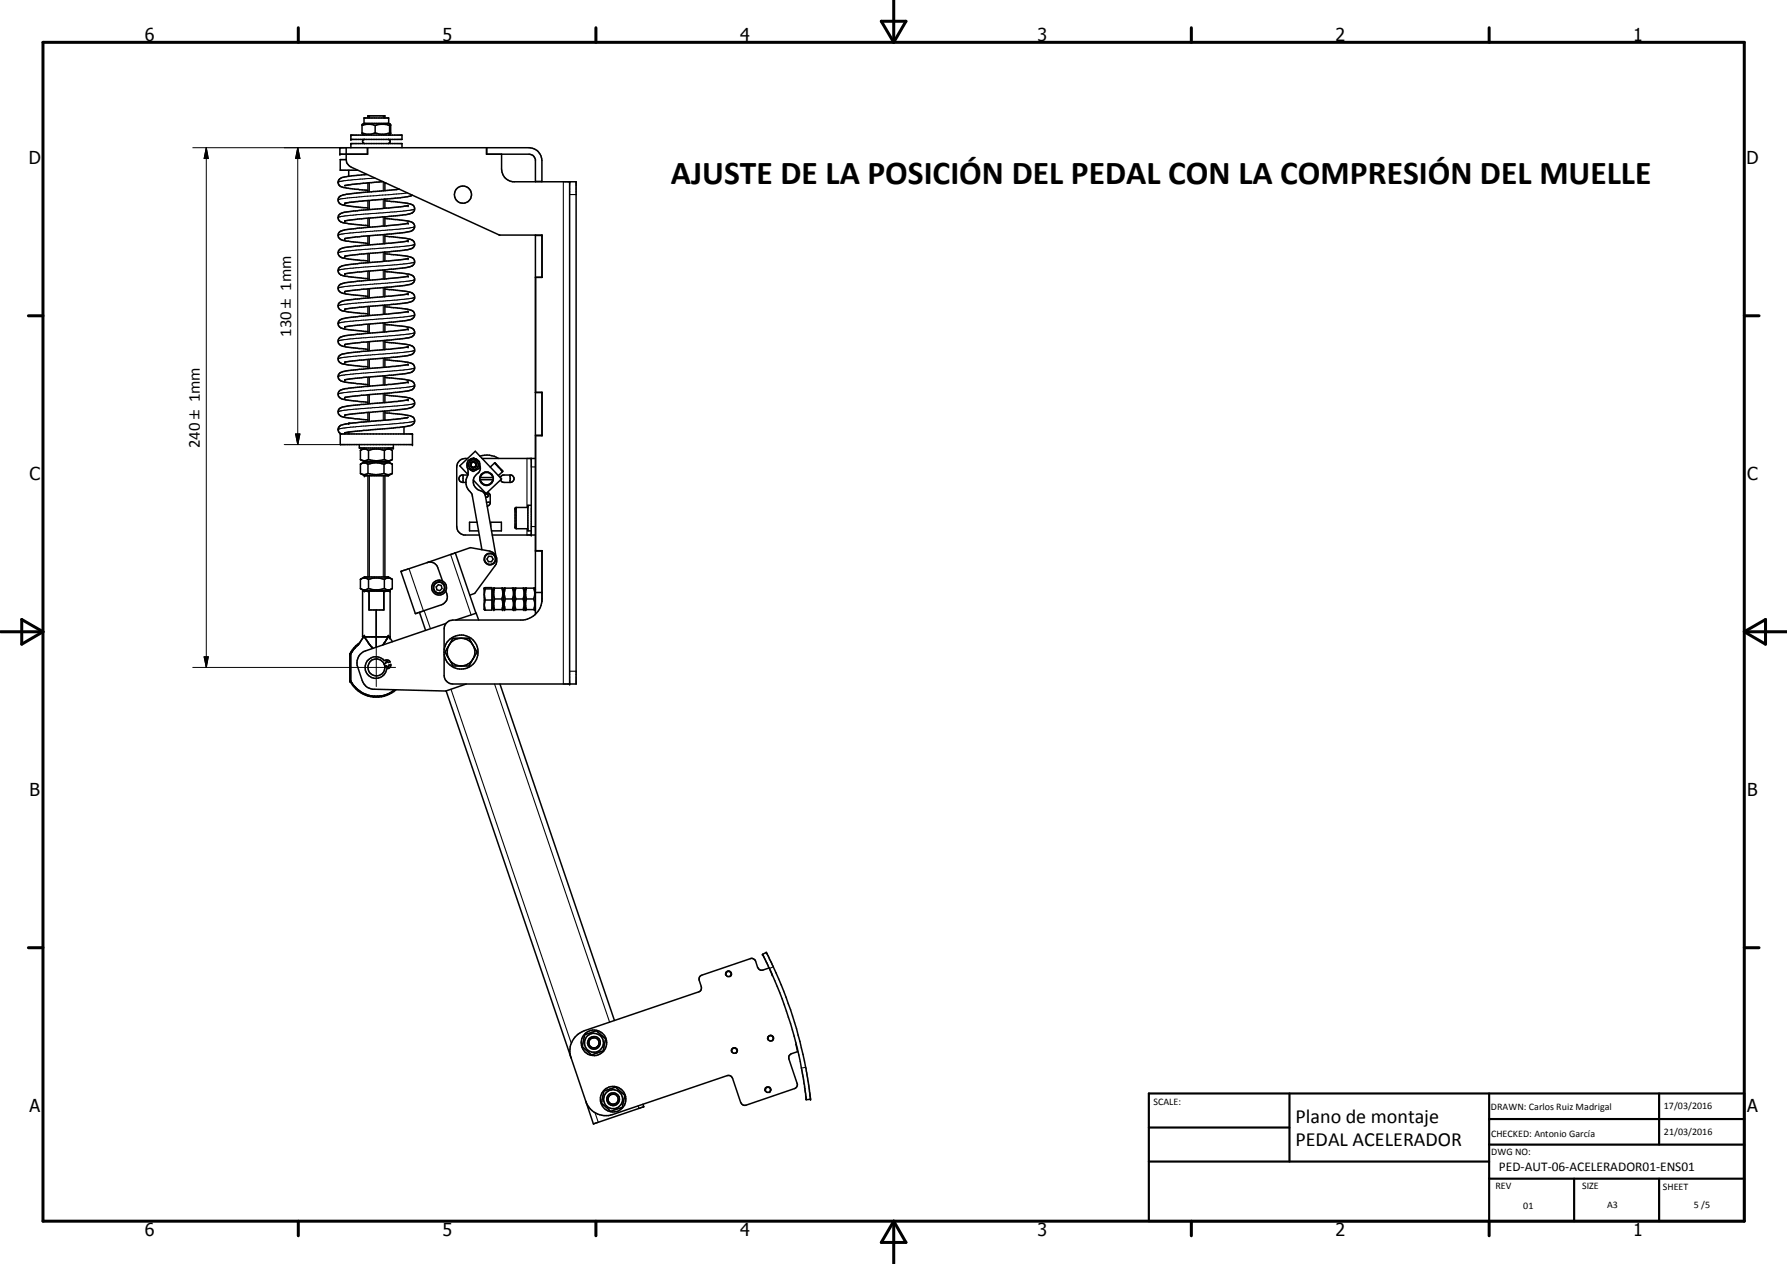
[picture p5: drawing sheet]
<svg xmlns="http://www.w3.org/2000/svg" width="420mm" height="297mm" viewBox="0 0 420 297" stroke-linecap="round" stroke-linejoin="round" font-family="sans-serif">
<g fill="none" stroke="#000" stroke-width=".35">
<path d="M81.4 34.7v2.8a1.9 1.9 0 0 0 1.2 1.8l34.8 15.9h10l.1 10h-1.6M81.4 37.5h-1.4v2.5h4.1M82.5 31.7h12v1.1h-12zM82.5 34.7v-1h12v1M85.1 31.2l.5 .5M85.1 29.5a4.6 4.6 0 0 1 3.1 0M85.1 31.2a4 4 0 0 0 3.1 0M85.1 29.5v1.7M85.2 29.2l-.1 .3M85.2 29.2h.1M85.5 32.8a.51 .51 0 0 0-.2 .5 .51 .51 0 0 0 .5 .4M85.6 29v-1.3h5.8v1.3"/>
<path d="M85.6 29h5.8M85.6 29l-.4 .2M86.4 34.7v1.5h-6.5v-1.5h44.5a3 3 0 0 1 3 3v5M86.5 27.7v-.5h4v.5M88.2 29.5a5.5 5.5 0 0 1 3.4 0M88.2 31.2a4.8 4.8 0 0 0 3.4 0M88.2 29.5v1.7M91.4 32.8a.5 .5 0 0 1 .3 .5 .5 .5 0 0 1-.4 .4M91.4 29l.4 .2M91.6 31.2l.2 .3M91.6 29.5v1.7M91.8 29.2l-.2 .3"/>
<path d="M91.8 29.2v2.3M91.8 31.5l-.4 .2M114.4 34.7v1.5h10l.9 .3 .6 1v5.2M114.5 34.7v1.5M117.9 36.2v3.6a3 3 0 0 0 2.7 2.9h14.9v118h-29a2.07 2.07 0 0 1-2.1-2v-4.9M82 40v1.4M86.3 41l-4.5 .4a2.25 2.25 0 0 0-2.2 1.1l-.1 .4 .2 .6a4.8 4.8 0 0 0 3.1 .9l3.7 .3M86.5 43v2.1M86.5 47.1v2.2M86.5 51.3v2.1M86.5 55.4v2.2M86.5 59.6v2.1"/>
<path d="M86.5 57.6l-4.9 .5a1.93 1.93 0 0 0-2.1 1.3 1.59 1.59 0 0 0 1.8 1.3l5.2 .6M86.5 53.4l-5.4 .6a1.39 1.39 0 0 0-1.5 1.8 3.4 3.4 0 0 0 2.7 1l4.2 .4M86.5 49.3l-3.8 .4a4 4 0 0 0-3.1 1 1.23 1.23 0 0 0 1.2 1.7l5.7 .6M90 42.7l-7 .6-1.9 .3M90.5 42.9v1.9M90.5 46.8v2.1M90.5 50.9v2.2M90.5 55.1v2.1M90.5 59.2v2.2M90.5 43.1h.4M90.5 47.2a26.1 26.1 0 0 1 6.6 1 1.28 1.28 0 0 1 .2 1.5 1.28 1.28 0 0 1-1.4 .6l-11.8 1.2-3 .4M90.5 51.4l3.8 .3a3.7 3.7 0 0 1 3.1 1.1 1.47 1.47 0 0 1-1.7 1.7l-3.7 .5-8.4 .7-2.5 .4"/>
<path d="M90.5 55.5l4.9 .5a2.18 2.18 0 0 1 2.1 1.1 1.61 1.61 0 0 1-1.8 1.6l-11.1 1-3.5 .5M90.5 59.6l5.2 .6a1.63 1.63 0 0 1 1.8 1.6 2.19 2.19 0 0 1-2.2 1.1l-11.2 1-3 .5M93.9 44.4l-12.9 1.4a1.24 1.24 0 0 0-1.5 1.1 1.24 1.24 0 0 0 1.3 1.3l5.7 .7M95.8 56.6l-3.9 .5-5.4 .5M95.8 56.6h.1M95.8 48.3l-9.3 1M95.8 48.3h.1M95.8 48.3h.2M96 56.6h-.2M96 52.5l-9.5 .9M96.9 45.8l-.5 .3-2.3 .4-10.4 .9-2.6 .4M125.9 55.2v89.2"/>
<path d="M125.9 42.6h1.5M125.9 55.3h1.5M133.9 42.7v118M86.5 63.8v2.1M86.5 67.9v2.1M86.5 72.1v2.1M86.5 76.2v2.2M86.5 70l-3.8 .4a4 4 0 0 0-3.1 1 1.27 1.27 0 0 0 1.2 1.7l5.7 .7M86.5 74.2a26.7 26.7 0 0 0-6.4 .9 1.16 1.16 0 0 0-.5 1.4 1.16 1.16 0 0 0 1.2 .8l5.7 .6M86.5 65.9l-5.4 .6a1.39 1.39 0 0 0-1.5 1.7 3.1 3.1 0 0 0 2.3 1l4.6 .4M86.5 61.7l-5.4 .7a1.23 1.23 0 0 0-1.4 .7 1.23 1.23 0 0 0 .4 1.5l1.2 .3 5.2 .5M90.5 63.4v2.1"/>
<path d="M90.5 67.6v2.1M90.5 71.7v2.1M90.5 75.9v2.1M90.5 63.8l5.2 .6a1.48 1.48 0 0 1 1.7 1.8 2.79 2.79 0 0 1-2.4 .9l-10 .9-3.9 .5M90.5 67.9l4.9 .6a2.18 2.18 0 0 1 2.1 1.1 1.61 1.61 0 0 1-1.8 1.6l-11.1 1-3.5 .5M90.5 72.1l5.2 .5a1.54 1.54 0 0 1 1.7 1.8 2.39 2.39 0 0 1-2.1 1l-9.8 .8-4.4 .6M90.5 76.2l3.8 .4a5 5 0 0 1 3 .9 1.36 1.36 0 0 1-1.4 1.9l-10.9 1-3.9 .6M95.8 77.4l-14.7 1.5a1.39 1.39 0 0 0-1.5 1.7 3.1 3.1 0 0 0 2.3 1l4.6 .5M95.8 77.4h.1M95.8 69.1l-3.9 .5-5.4 .4M95.8 69.1h.1M95.8 64.9l-9.3 1"/>
<path d="M95.8 64.9h.1M96 77.3l-.2 .1M96 73.2l-4.6 .6-4.9 .4M96 69l-.2 .1M96 64.9h-.2M96 60.7l-4.6 .6-4.9 .4M125.9 65.2h1.5M81.1 85.1h.1M81.1 93.4h.1M82.2 99.5l-1.1 .2a1.31 1.31 0 0 0-1.4 1.9l.5 .4M86.5 80.3v2.2M86.5 84.5v2.1"/>
<path d="M86.5 88.6v2.2M86.5 92.8v2.1M86.5 96.9v2.2M86.5 82.5l-5.1 .6a1.68 1.68 0 0 0-1.9 1.2 1.64 1.64 0 0 0 1.8 1.3l5.2 .6M86.5 90.8a21.9 21.9 0 0 0-6.5 .9 1.26 1.26 0 0 0-.3 1.5 1.26 1.26 0 0 0 1.4 .7l5.4 .6M86.5 94.9l-5.1 .6a1.52 1.52 0 0 0-1.8 1.7 2.61 2.61 0 0 0 2.3 1l4.6 .5M86.5 86.6a26.7 26.7 0 0 0-6.4 .9 1.16 1.16 0 0 0-.5 1.4 1.16 1.16 0 0 0 1.2 .8l5.7 .7M90.5 88.7l4.9 .5a2.18 2.18 0 0 1 2.1 1.1 1.78 1.78 0 0 1-2.2 1.6l-10.3 1-3.9 .5M90.5 80v2.2M90.5 84.2v2.1M90.5 88.3v2.2M90.5 92.5v2.1"/>
<path d="M90.5 96.6v2.1M90.5 80.4l5.2 .5a1.61 1.61 0 0 1 1.8 1.6 2.71 2.71 0 0 1-2.5 1.2l-10.4 .9-3.5 .5M90.5 84.6l4.9 .5a2.19 2.19 0 0 1 2.1 1.1 1.62 1.62 0 0 1-1.8 1.6l-10.2 .9-4.4 .6M90.5 92.8l5.2 .6a1.61 1.61 0 0 1 1.8 1.6 2.71 2.71 0 0 1-2.5 1.1l-13.9 1.5M90.5 97l4.5 .5a3.1 3.1 0 0 1 2.4 .9 1.33 1.33 0 0 1-1.5 1.7l-2 .4-8.4 .6-4.4 .6M95.8 89.8l-9.3 1M95.8 89.8h.1M95.8 81.5l-3.9 .5-5.4 .5M95.8 81.5h.1M96 98.1l-3.1 .5-10.9 .9M96 93.9l-2.7 .5-6.8 .5M96 89.8h-.2"/>
<path d="M96 85.6l-3.1 .5-6.4 .5M96 81.5h-.2M125.9 92.2h1.5l.1 10.2h-1.6M80 102h17v2.5h-17zM82 101.6v.4M84.5 104.5v.8h8v-.8M84.7 105.8v2.2M84.7 108a1.85 1.85 0 0 0 1.9 0M84.7 105.8a1.6 1.6 0 0 1 1.9 0M84.7 108l1 .5M84.7 111.3a1.48 1.48 0 0 0 1.8 0M85.7 108.5h5.6"/>
<path d="M85.7 105.3l-1 .5M85.7 108.5l-.9 .6M86.5 109.1l-.1-.1a1.38 1.38 0 0 0-1.7 .1v2.2M86.5 109.1v2.2M86.5 111.8v23.8M86.5 109.1a5.4 5.4 0 0 1 3.8 0M86.5 111.3a6.1 6.1 0 0 0 3.8 0M86.6 105.8v2.2M86.6 108a6 6 0 0 0 3.8 0M86.6 105.8a5.7 5.7 0 0 1 3.8 0M90.3 111.3a1.92 1.92 0 0 0 1.9 0M90.3 109.1a1.57 1.57 0 0 1 1.9 0"/>
<path d="M90.3 109.1v2.2M90.4 105.8a1.55 1.55 0 0 1 1.8 0M90.4 105.8v2.2M90.4 108a1.61 1.61 0 0 0 1.8 0M90.5 111.8v23.8M91.3 105.3l.9 .5M91.3 108.5l.9 .6M92.2 105.8v2.2M92.2 109.1v2.2M92.2 108l-.9 .5M92.2 111.3l-.9 .5h-5.6l-.9-.5M95 100.3v1.7"/>
<path d="M108.9 111.6v1.8M109.9 107.7a2.09 2.09 0 0 0-2.5 2v14a2.07 2.07 0 0 0 1.6 2h3.7M109.9 110a5.7 5.7 0 0 1-.4 3.1 3.5 3.5 0 0 0 1.4 2.9l2.4 13.2M109.9 108.6v1.3M110 111.6h-1.4a.88 .88 0 0 0-.7 1 .88 .88 0 0 0 .9 .8h.7M110 111.5l-1.9-2 3.6-3.5 6.2 6.6-3.6 3.4-3-3.2M110.1 108.2l-.2 .4M111.2 107.7l-.5 .1-.6 .4M111.2 107.7l.2-.1 1.2 .8M111.2 107.7l-1.1 .5M111.5 107.7l.5 .2 .6 .5M112.6 108.4l.1 .3"/>
<path d="M112.7 108.7a2.08 2.08 0 0 1-.7 2.8 2.29 2.29 0 0 0-.6 2.4 2.29 2.29 0 0 0 1.9 1.5l.4 .3 .3 .5M112.7 108.7l-.1 1.4-.7 .3a1.15 1.15 0 0 1-1.6-.2l-.4-.3M112.8 112.2a1.61 1.61 0 0 1 1.6-1.3 1.61 1.61 0 0 1 1.6 1.3M112.8 112.7h3.2M112.8 112.2h3.2M112.8 112.2v.5M112.8 112.7a1.61 1.61 0 0 0 1.6 1.4 1.61 1.61 0 0 0 1.6-1.4M112.8 107.2l2.3-.2 1.1 .2 1.1 .5M112.9 112.2a1.49 1.49 0 0 1 1.5-1.2 1.49 1.49 0 0 1 1.5 1.2M112.9 112.7a1.49 1.49 0 0 0 1.5 1.2 1.49 1.49 0 0 0 1.5-1.2M113.4 107.7h12.5M114 116.2l2.7 15"/>
<path d="M114 116.2l.5-.1 .3 .2-.1 .4-.5 .1M114.1 115.8l-.2 .1M114.6 115.7l.4 .2 .3 .5v1.9l-.4 .5-.4 .2M115.3 118h-.9M115.3 109.8l1-1 .4 .3 1.5 1.6-1 1.1M116 112.2v.5M117.6 112.3l.3-.5 .4-.2h1.9a.88 .88 0 0 1 .7 1 .88 .88 0 0 1-.9 .8l-1.7-.1-.6-.5M119.9 111.6v1.8M124.1 119.3h-2.8l-.2 .1v4.7l.3 .1h2.7M124.9 118.7h-.8v6.1h.8M124.9 107.7v18M125.9 102.3h1.5"/>
<path d="M84.7 136.1l1-.5h5.6l.9 .5M84.7 136.1a1.6 1.6 0 0 1 1.9 0M84.7 138.3a1.6 1.6 0 0 0 1.9 0M84.7 138.3l1 .6M84.7 136.1v2.2M86.6 136.1a5.7 5.7 0 0 1 3.8 0M86.6 138.3a5.7 5.7 0 0 0 3.8 0M86.6 136.1v2.2M86.8 138.9v4.4h3.4v-4.4M90.4 136.1a1.55 1.55 0 0 1 1.8 0M90.4 138.3a1.55 1.55 0 0 0 1.8 0M90.4 136.1v2.2"/>
<path d="M92.2 138.3l-.9 .6M92.2 136.1v2.2M94.3 134.3l3.4 9.9 6.1-2.1a2.11 2.11 0 0 0 1-3.2M94.3 134.3h.1M100.4 132.2a1.9 1.9 0 0 1 2.5 1.2l1.1 3.1M100.4 132.2l-6.1 2.1M103.1 137.4l.6 .2 .2 .7-.5 .5-.7-.2-.1-.7zM107 129.9l3.6-1.2 4.5 .8a2.24 2.24 0 0 1 1.3 3.4l-4.8 6.5-1.2 .5M107 129.9l-6.6 2.3M107 129.9l4.9 14.2M112.2 122.7h-1.8v2.1h2.1M113.9 138.2v5.1l.2 .1"/>
<path d="M113.9 138.2l.2 .2M113.9 138.2h.1M114 138.2l1.6-.1v5.3h-1.5M114 138.2h-.1M114.1 138.4a3.5 3.5 0 0 0 0 2.6M114.1 138.4h1.5M114.9 130.7l.7 .1 .3 .6-.3 .6h-.8l-.3-.6zM115.4 123.7v-1h2.5v2.1h-2.3M115.6 138.6h.3M115.7 125.7h10.2M115.9 138.6v4.3M115.9 138.6l.2-.4h2.1l.2 .4"/>
<path d="M116.3 138.2a3.9 3.9 0 0 0 0 2.6M118 138.2a3.9 3.9 0 0 1 0 2.6M118.4 138.6v4.3M118.4 138.6l.2-.4h2.1l.2 .4M118.8 138.2l-.2 1 .2 1.6M120.5 138.2l.2 1-.2 1.6M120.9 138.6l.2-.4h2.1l.2 .4M120.9 138.6v4.3M121.3 138.2l-.2 1 .2 1.6M123 138.2l.2 1-.2 1.6M123.4 138.6l.2-.4h2.1l.2 .4M123.4 138.6v4.3"/>
<path d="M123.8 138.2a3.9 3.9 0 0 0 0 2.6M125.5 138.2l.2 1-.2 1.6M125.9 129.5h1.5M125.9 139.2h1.6M125.9 129.4h1.5v12M82.2 153.7h.3M82.2 153.7v6.3M82.5 153.7v6.3M84.6 151l-1 .8-1.4 1.9M85.2 149.6v-10.7h6.5v10.7M85.2 149.6h.3M85.2 149.6l.2 .3"/>
<path d="M85.7 149.6h5.6M85.7 149.6v-.2l-1.4 2.1-1.2 1.2-.6 1M85.7 149.6l1.4 2M87 151.6l.4 .5M87.1 151.6l.6 .8M88.5 143.3v8.8M90.3 156l.4-.1v-.3l.3-.1 .3 .2 .4-.1-.4-.4h-1a2.55 2.55 0 0 0-4 .2 2.55 2.55 0 0 0 1.2 3.9 2.55 2.55 0 0 0 3.4-2.1l.7-.3 .3-.8-.5 .2-.2 .4-.3-.2-.4 .1M90.3 156l.1 .3M90.5 156.5a2.01 2.01 0 0 1-2.6 2.2 2.01 2.01 0 0 1-.9-3.3 2.01 2.01 0 0 1 3.4 .7l.1 .5M91.3 149.4l1 1.4M91.3 149.4v.2M91.3 149.6l-1.3 2"/>
<path d="M91.3 149.4l.2 .2M91.5 149.6h.2M91.5 149.6l.1 .3 .1-.3M98.6 143.9l1.5 4.2M104.8 146.5l-18.8 6.5a3 3 0 0 0-2 3.4l1.3 3.9a2.76 2.76 0 0 0 2.7 1.7l16.8 .4 4.8-1.7M105.6 151.6l-1 1.6 1 1.7M105.6 154.9l.2 .3M105.6 151.6a3.3 3.3 0 0 0 0 3.3M105.8 151.2l-.2 .4M105.8 151.2l.7-1.2h3.8l1.9 3.2-1.9 3.3h-3.8l-.7-1.3M105.8 151.3a3.3 3.3 0 0 1 5.7 .7M107.1 145.7l4.9-1.6 .6 1.6"/>
<path d="M111.4 152l.3 1.2-.3 1.3M111.5 154.5a3.3 3.3 0 0 1-5.7 .7M114.1 141l-.1 .3a3 3 0 0 0 .1 2.1M114.1 141h1.5M115.6 142.9h.3M115.9 142.9l.2 .4h2.1l.2-.4M116.3 140.8a3.8 3.8 0 0 0 0 2.5M116.3 140.8h1.7M118 140.8a3.8 3.8 0 0 1 0 2.5M118.4 142.9l.2 .4h2.1l.2-.4M118.8 140.8l-.2 .9 .2 1.6M118.8 140.8h1.7"/>
<path d="M120.5 140.8l.2 .9-.2 1.6M120.9 142.9l.2 .4h2.1l.2-.4M121.3 140.8h1.7M121.3 140.8l-.2 .9 .2 1.6M123 140.8l.2 .9-.2 1.6M123.4 142.9l.2 .4h2.1l.2-.4M123.8 140.8h1.7M123.8 140.8a3.8 3.8 0 0 0 0 2.5M125.5 140.8l.2 .9-.2 1.6M127.5 140.8a5 5 0 0 1-4.5 4.9h-16.5a2.09 2.09 0 0 0-2.1 2v4.9M82.2 160h.3M82.2 160a7 7 0 0 0 10.9 2.1"/>
<path d="M82.5 160a6.8 6.8 0 0 0 10.3 2.1M104.9 162.3l29.4 86.3M117.5 160.7l27 79.1M179.3 224.3l.9-.5 .2 .5a113.7 113.7 0 0 1 5.5 13l1.4 4.4a101.6 101.6 0 0 1 3.3 16.5l-1 .2-.8-5.4a98.9 98.9 0 0 0-8.3-26.2zM180.2 223.9h.1M181.6 229.1l-.8-1.6-1.6 .5-.8-.3-.8-2-.5-.4-.5-.1-11.8 4-.3 .3-.1 .5 .5 2.1-.1 .6-.3 .3-27.1 9.2a5 5 0 0 0-3.1 6.4M134.3 248.6l3.4 10.2M137.5 243.2l2.7-1 2.2 1.9-.6 2.9-2.7 .9-1.6-1.4a.8 .8 0 0 1-.4-1.3zM137.7 258.8l1.8 5.3M142 256.4l2.7-.9 1.6 1.4a.77 .77 0 0 1 .5 1.2l-.5 2.1-2.7 1-2.2-2zM151.2 259.5l.2 .6M187.2 245.4l.3 1.7-1.6 .6-.4 .5v.5l2 6.1a.99 .99 0 0 1-.7 1l-11.8 4-.6-.3-.3-.4-1.9-5.7-.4-.5-.6-.2-27.2 9.2a5 5 0 0 1-6.3-3.1"/>
<path d="M139.5 264.1h.1M151.3 260.1l-11.7 4M151.3 260.1h.1"/>
<circle cx="108.9" cy="45.7" r="2.01"/>
<circle cx="111.3" cy="109.2" r="1.14"/>
<circle cx="111.3" cy="109.2" r=".59"/>
<circle cx="111.3" cy="109.2" r=".75"/>
<circle cx="103.2" cy="138.1" r="1.38"/>
<circle cx="103.2" cy="138.1" r="1.74"/>
<circle cx="115.2" cy="131.4" r="1.38"/>
<circle cx="108.4" cy="153.2" r="4"/>
<circle cx="171.3" cy="228.9" r=".62"/>
<circle cx="139.6" cy="245.1" r="1.48"/>
<circle cx="139.6" cy="245.1" r="2.23"/>
<circle cx="139.6" cy="245.1" r="3"/>
<circle cx="139.7" cy="245.1" r="1.2"/>
<circle cx="144.1" cy="258.3" r="2.22"/>
<circle cx="144.2" cy="258.3" r="3"/>
<circle cx="144.2" cy="258.3" r="1.5"/>
<circle cx="144.2" cy="258.3" r="1.19"/>
<circle cx="172.7" cy="246.9" r=".62"/>
<circle cx="180.6" cy="256.1" r=".62"/>
<circle cx="181.2" cy="244" r=".62"/>
</g>
<g fill="none" stroke="#000" stroke-width=".25">
<path d="M86.9 27.2v.5M90.1 27.2v.5M79.5 51.1h.1M79.5 51.1v.1M86.9 43v2.1M86.9 47.1v2.2M86.9 51.2v2.2M86.9 55.4v2.1M86.9 59.6v2.1M88.2 41.8l-6.2 .5-2.5 .5M90.1 42.7v2.1M90.1 46.8v2.2"/>
<path d="M90.1 51v2.1M90.1 55.1v2.2M90.1 59.3v2.1M95.8 45.3l-14.1 1.2-2.2 .5M97.4 57.4h.1M97.5 57.4h.1M97.5 53.2l-.5 .3-2.1 .3-12.4 .9-2.2 .3-.8 .3M97.5 57.4l-.7 .3-1.9 .2-13.3 1.1-2.1 .4M97.5 49.1h.1M97.5 49.1l-3 .6-12 .9-3 .5M132.4 42.7v118M133.9 45.7h1.6"/>
<path d="M79.5 67.7h.1M79.5 63.5h.1M79.5 76h.1M79.5 63.5v.1M86.9 63.7v2.1M86.9 67.9v2.1M86.9 72v2.2M86.9 76.2v2.1M90.1 63.4v2.2M90.1 67.6v2.1M90.1 71.8v2.1M90.1 75.9v2.1"/>
<path d="M97.5 78.1h.1M97.5 69.8h.1M97.5 69.8l-.7 .3-1.9 .3-12.1 .9-2.6 .3-.7 .3M97.5 78.1l-.7 .3-4.1 .5-10.2 .7-2.3 .3-.7 .3M97.5 61.5l-1.8 .5-13.2 1-3 .5M97.5 65.7l-.7 .3-1.9 .2-12.4 1-3 .5M97.5 74l-.9 .3-2.1 .2-13.2 1.1-1.5 .3-.3 .2M79.5 84.3h.1M79.5 88.4v.1M79.5 96.7v.1M79.5 96.8h.1M86.9 80.3v2.2"/>
<path d="M86.9 84.5v2.1M86.9 88.6v2.1M86.9 92.8v2.1M86.9 96.9v2.2M90.1 80v2.2M90.1 84.2v2.1M90.1 88.3v2.2M90.1 92.5v2.1M90.1 96.6v2.2M97.4 98.9l-2.9 .5-12 1-2.5 .3-.5 .3M97.4 98.9h.1M97.4 86.5l-2.9 .5-13.2 1.1-1.8 .4"/>
<path d="M97.4 86.5h.1M97.5 94.7h.1M97.5 90.6h.1M97.5 82.3h.1M97.5 90.6l-2 .5-13.4 1-1.9 .3-.7 .2M97.5 86.4v.1M97.5 98.8v.1M97.5 94.7a37.3 37.3 0 0 1-8.1 1l-7.3 .6-2.6 .4M97.5 82.3a42.5 42.5 0 0 1-9 1l-4.6 .4a12.2 12.2 0 0 0-4.4 .7M86.9 111.8v23.8M90.1 111.8v23.8M110.8 108.8l-.2 .4 .2 .4"/>
<path d="M110.8 108.9a.64 .64 0 0 1 1-.1 .64 .64 0 0 1-.1 1 .64 .64 0 0 1-.9-.2M110.8 108.9l-.1 .4 .1 .3M110.8 109.6l.4 .2M110.9 108.7l-.1 .1M111.1 108.7l.4-.1 .3 .2 .1 .5M112 109.1a.76 .76 0 0 0-.8-.6 .76 .76 0 0 0-.7 .8 .76 .76 0 0 0 .9 .7M116.2 108.8l1.9 2.1M121.4 119.3h.1M121.4 119.3v4.9M123.9 107.7v11.6M124.9 109.7h1M86.9 138.9h.1"/>
<path d="M90.1 138.9h.1M96.2 133.6l3.4 10M105.9 130.3l4.9 14.2M123.9 124.2v1.5M124.9 123.7h1M127.4 139.5h.1M99.7 143.5l1.5 4.2M133.9 157.7h1.6M106 162l28.3 83.2M116.3 160.7l27 79.5M170.6 229.2a.75 .75 0 0 1 .3-1 .75 .75 0 0 1 1 .3 .75 .75 0 0 1-.2 1M181.8 227.2l-.9 .4"/>
<path d="M139.8 243.9a1.19 1.19 0 0 0-1.3 1 1.19 1.19 0 0 0 1 1.4 1.19 1.19 0 0 0 1.3-1.1M144.4 257.1a1.19 1.19 0 0 0-1.4 1 1.19 1.19 0 0 0 .9 1.4 1.19 1.19 0 0 0 1.4-1M150 259.9l.2 .6M172 247.3a.76 .76 0 0 1 .3-1 .76 .76 0 0 1 1 .2 .76 .76 0 0 1-.3 1.1M179.9 256.5a.74 .74 0 0 1 .3-1 .74 .74 0 0 1 1 .3 .74 .74 0 0 1-.3 1M180.5 244.4a.75 .75 0 0 1 .3-1.1 .75 .75 0 0 1 1 .3 .75 .75 0 0 1-.2 1M189.4 250.8l-1 .2M139.9 261.5l.8 2.2"/>
<circle cx="103.2" cy="138.1" r="1.23"/>
<circle cx="115.2" cy="131.4" r="1.23"/>
</g>
<g fill="#000">
<circle cx="79.9" cy="34.7" r=".18"/>
<circle cx="79.9" cy="36.2" r=".18"/>
<circle cx="82.5" cy="31.7" r=".18"/>
<circle cx="82.5" cy="33.7" r=".18"/>
<circle cx="82.5" cy="32.8" r=".18"/>
<circle cx="86.5" cy="27.2" r=".18"/>
<circle cx="91.7" cy="29.2" r=".18"/>
<circle cx="91.7" cy="31.5" r=".18"/>
<circle cx="81.1" cy="47.8" r=".18"/>
<circle cx="81.1" cy="51.9" r=".18"/>
<circle cx="81.1" cy="56.1" r=".18"/>
<circle cx="96" cy="48.3" r=".18"/>
<circle cx="96" cy="52.5" r=".18"/>
<circle cx="96" cy="56.6" r=".18"/>
<circle cx="133.9" cy="42.7" r=".18"/>
<circle cx="81.1" cy="64.4" r=".18"/>
<circle cx="81.1" cy="76.8" r=".18"/>
<circle cx="81.1" cy="60.2" r=".18"/>
<circle cx="81.1" cy="72.7" r=".18"/>
<circle cx="81.1" cy="68.5" r=".18"/>
<circle cx="96" cy="77.3" r=".18"/>
<circle cx="96" cy="69" r=".18"/>
<circle cx="96" cy="73.2" r=".18"/>
<circle cx="96" cy="64.9" r=".18"/>
<circle cx="96" cy="60.7" r=".18"/>
<circle cx="81.1" cy="85.1" r=".18"/>
<circle cx="81.1" cy="93.4" r=".18"/>
<circle cx="81.1" cy="81" r=".18"/>
<circle cx="81.1" cy="89.3" r=".18"/>
<circle cx="81.1" cy="97.6" r=".18"/>
<circle cx="82" cy="99.5" r=".18"/>
<circle cx="96" cy="81.5" r=".18"/>
<circle cx="96" cy="85.6" r=".18"/>
<circle cx="96" cy="93.9" r=".18"/>
<circle cx="96" cy="89.8" r=".18"/>
<circle cx="81.1" cy="101.7" r=".18"/>
<circle cx="85.7" cy="108.5" r=".18"/>
<circle cx="85.7" cy="111.8" r=".18"/>
<circle cx="92.5" cy="105.3" r=".18"/>
<circle cx="97" cy="102" r=".18"/>
<circle cx="97" cy="104.5" r=".18"/>
<circle cx="118.1" cy="110.6" r=".18"/>
<circle cx="121.1" cy="119.5" r=".18"/>
<circle cx="124.1" cy="118.7" r=".18"/>
<circle cx="85.7" cy="135.6" r=".18"/>
<circle cx="85.7" cy="138.9" r=".18"/>
<circle cx="86.5" cy="138.9" r=".18"/>
<circle cx="90.5" cy="138.9" r=".18"/>
<circle cx="91.7" cy="138.9" r=".18"/>
<circle cx="113.9" cy="138.2" r=".18"/>
<circle cx="115.9" cy="138.6" r=".18"/>
<circle cx="116.1" cy="138.2" r=".18"/>
<circle cx="118.2" cy="138.2" r=".18"/>
<circle cx="118.4" cy="138.6" r=".18"/>
<circle cx="118.6" cy="138.2" r=".18"/>
<circle cx="120.7" cy="138.2" r=".18"/>
<circle cx="120.9" cy="138.6" r=".18"/>
<circle cx="121.1" cy="138.2" r=".18"/>
<circle cx="123.2" cy="138.2" r=".18"/>
<circle cx="123.4" cy="138.6" r=".18"/>
<circle cx="123.6" cy="138.2" r=".18"/>
<circle cx="124.9" cy="125.7" r=".18"/>
<circle cx="125.7" cy="138.2" r=".18"/>
<circle cx="82.2" cy="153.7" r=".18"/>
<circle cx="91.6" cy="149.9" r=".18"/>
<circle cx="91.7" cy="149.6" r=".18"/>
<circle cx="115.9" cy="142.9" r=".18"/>
<circle cx="116.1" cy="143.3" r=".18"/>
<circle cx="118.2" cy="143.3" r=".18"/>
<circle cx="118.4" cy="142.9" r=".18"/>
<circle cx="118.6" cy="143.3" r=".18"/>
<circle cx="120.7" cy="143.3" r=".18"/>
<circle cx="120.9" cy="142.9" r=".18"/>
<circle cx="121.1" cy="143.3" r=".18"/>
<circle cx="123.2" cy="143.3" r=".18"/>
<circle cx="123.4" cy="142.9" r=".18"/>
<circle cx="123.6" cy="143.3" r=".18"/>
<circle cx="125.7" cy="143.3" r=".18"/>
<circle cx="82.2" cy="160" r=".18"/>
<circle cx="133.9" cy="160.7" r=".18"/>
<circle cx="179.3" cy="224.3" r=".18"/>
<circle cx="180.2" cy="223.8" r=".18"/>
<circle cx="181.6" cy="229.1" r=".18"/>
<circle cx="190.6" cy="258.3" r=".18"/>
</g>
<g fill="none" stroke="#000" stroke-width=".71">
<path d="M10.1 9.9h400v277.1h-400zM70.1 6.5v3.4M140.1 6.5v3.4M207.2 5h5.8l-2.9 4.9zM210.1 0v9.9M280.1 6.5v3.4M350.1 6.5v3.4M6.7 74.2h3.4M410.1 74.2h3.5M.1 148.5h10M5.1 145.6l5 2.9-5 2.9zM410.1 148.5h10"/>
<path d="M410.1 148.5l5-2.9v5.8zM6.7 222.7h3.4M410.1 222.7h3.5M70.1 287v3.4M140.1 287v3.4M210.1 287v10M210.1 287l2.9 5h-5.8zM280.1 287v3.4M350.1 287v3.4"/>
</g>
<path d="M270.1 257h140v30h-140zM303.2 257v16M350.1 257v30M390.1 257v12M270.1 265h33.1M270.1 273h80M350.1 277h60M350.1 269h60M350.1 263h60M370.1 277v10M390.1 277v10" fill="none" stroke="#000" stroke-width=".51"/>
<path d="M45.3 34.7h36.1M48.5 34.7l.5 2.6h-1zM48.5 34.7v122.1M70 34.7l.5 2.6h-1zM70 34.7v69.8M66.8 104.5h13.2M69.5 102h1l-.5 2.5zM45.3 156.8h47.7M48 154.3h1l-.5 2.5zM88.5 152.4v8.9" fill="none" stroke="#000" stroke-width=".24"/>
<path d="M48.5 34.7l.5 2.6h-1zM70 34.7l.5 2.6h-1zM69.5 102h1l-.5 2.5zM48 154.3h1l-.5 2.5z" fill="#000"/>
<text font-size="7.9" x="157.7" y="43.2">AJUSTE DE LA POSICIÓN DEL PEDAL CON LA COMPRESIÓN DEL MUELLE</text>
<g font-size="4.7">
<text x="304.6" y="263.9">Plano de montaje</text>
<text x="304.6" y="269.3">PEDAL ACELERADOR</text>
</g>
<g font-size="4.2">
<text x="34" y="9.6">6</text>
<text x="104" y="9.6">5</text>
<text x="174" y="9.6">4</text>
<text x="244" y="9.6">3</text>
<text x="314" y="9.6">2</text>
<text x="384" y="9.6">1</text>
<text x="6.8" y="38.7">D</text>
<text x="410.6" y="38.7">D</text>
<text x="7" y="112.9">C</text>
<text x="410.8" y="112.9">C</text>
<text x="7" y="187.1">B</text>
<text x="410.8" y="187.1">B</text>
<text x="7" y="261.4">A</text>
<text x="410.8" y="261.4">A</text>
<text x="34" y="290.4">6</text>
<text x="104" y="290.4">5</text>
<text x="174" y="290.4">4</text>
<text x="244" y="290.4">3</text>
<text x="314" y="290.4">2</text>
<text x="384" y="290.4">1</text>
</g>
<g font-size="3.9">
<text x="68.4" y="68.4" transform="rotate(-90 68.4 68.4)">1mm</text>
<text x="68.4" y="79.2" transform="rotate(-90 68.4 79.2)">130</text>
<text x="47" y="94.6" transform="rotate(-90 47 94.6)">1mm</text>
<text x="47" y="105.4" transform="rotate(-90 47 105.4)">240</text>
</g>
<g font-size="3.2">
<text x="68.4" y="72.3" transform="rotate(-90 68.4 72.3)">±</text>
<text x="47" y="98.5" transform="rotate(-90 47 98.5)">±</text>
</g>
<text font-size="3.1" x="352.4" y="275.2">PED-AUT-06-ACELERADOR01-ENS01</text>
<g font-size="2.4">
<text x="271.2" y="259.7">SCALE:</text>
<text x="350.6" y="260.8">DRAWN: Carlos Ruiz Madrigal</text>
<text x="391.2" y="260.6">17/03/2016</text>
<text x="350.6" y="267.1">CHECKED: Antonio García</text>
<text x="391.2" y="266.7">21/03/2016</text>
<text x="350.6" y="271.4">DWG NO:</text>
<text x="351.6" y="279.3">REV</text>
<text x="372" y="279.4">SIZE</text>
<text x="391" y="279.6">SHEET</text>
<text x="358.1" y="284.1">01</text>
<text x="377.9" y="283.8">A3</text>
<text x="398.3" y="283.8">5 /5</text>
</g>
</svg>
